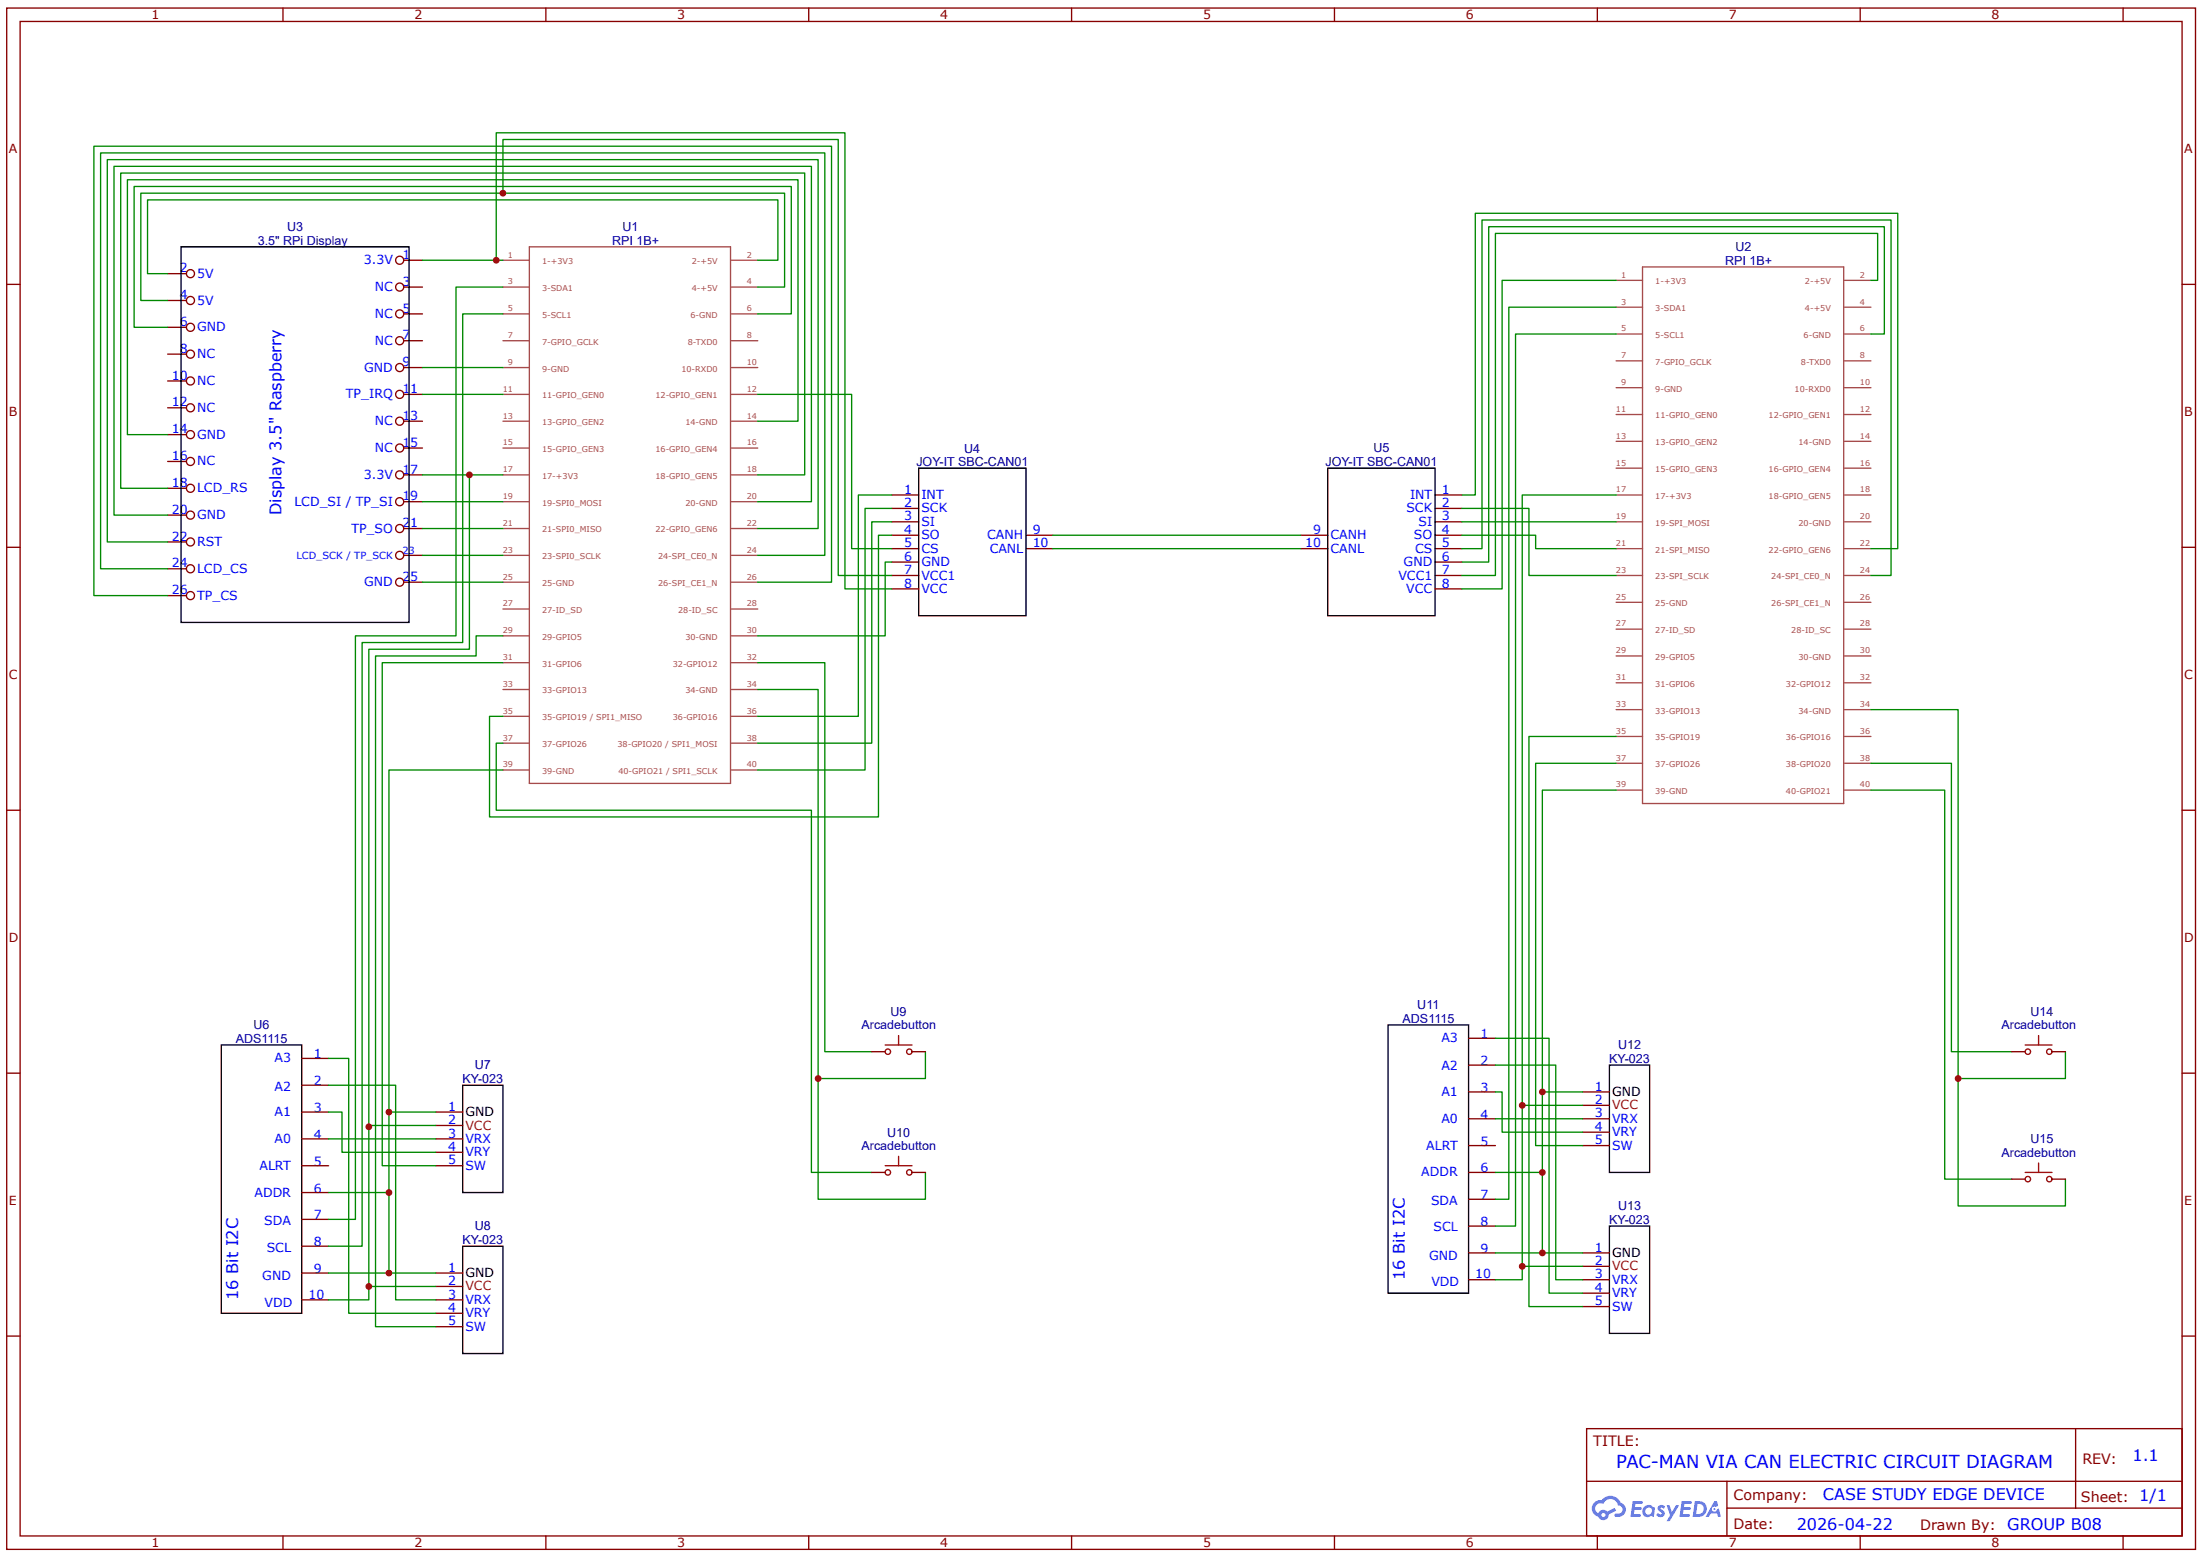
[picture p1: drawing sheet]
<svg xmlns="http://www.w3.org/2000/svg" width="297mm" height="210mm" viewBox="0 0 297 210" stroke-linecap="round" stroke-linejoin="round" font-family="sans-serif">
<g fill="none" stroke="#800" stroke-width=".18">
<path d="M.9 1.1h295.5v208h-295.5zM2.7 2.9h291.9v204.4h-291.9zM38.2 1.1v1.8M73.7 1.1v1.8M109.2 1.1v1.8M144.7 1.1v1.8M180.2 1.1v1.8M215.6 1.1v1.8M251.1 1.1v1.8M286.6 1.1v1.8M.9 38.4h1.8M294.6 38.4h1.8"/>
<path d="M.9 73.9h1.8M294.6 73.9h1.8M.9 109.4h1.8M294.6 109.4h1.8M.9 144.9h1.8M294.6 144.9h1.8M.9 180.3h1.8M214.2 192.8h80.4v14.5h-80.4zM214.2 199.9h80.3M233.1 199.9v7.3M280.2 192.8v10.8M294.6 180.3h1.8"/>
<path d="M38.2 207.3v1.8M73.7 207.3v1.8M109.2 207.3v1.8M144.7 207.3v1.8M180.2 207.3v1.8M215.6 207.3v1.8M233.1 203.6h61.4M251.1 207.3v1.8M286.6 207.3v1.8"/>
</g>
<g fill="#58f">
<path d="M223.9 203.2l.4-.1 .3 .1 .2 .2-.2 .3a.24 .24 0 0 0-.2-.2 .24 .24 0 0 0-.2 .1 .87 .87 0 0 1 .5 .9 .68 .68 0 0 1-1.1 0l.2-.3 .4 .2 .2-.1a.9 .9 0 0 1-.6-.9z"/>
<path d="M225 203.2h.4l.3 .9 .6-.9h.4l-1.3 2.1h-.4l.5-.8z"/>
<path d="M220.4 202.6l1.3 .1 .1 .1-.2 .2h-.8l-.1 .4h.8l.1 .2-.1 .2h-.8l-.1 .6h.7h.2v.3h-1.4z"/>
<path d="M227 202.6l1.4 .1v.1l-.2 .2h-.8l-.1 .4h.8l.2 .2-.2 .2h-.8l-.1 .6h.8h.1v.3h-1.4z"/>
<path d="M231.4 202.6h.4l.2 .7-.3 .1a.35 .35 0 0 0-.6 .2 .35 .35 0 0 0 .3 .4 .35 .35 0 0 0 .4-.3l.2-.1 .3 1.1h-.4l-.1-.4h-.8l-.3 .4h-.4z"/>
<path d="M228.8 202.6l-.3 2.1h.7a1.08 1.08 0 0 0 1.2-1 1.08 1.08 0 0 0-1.2-1.1zM229.2 203a.73 .73 0 0 1 .8 .8 .73 .73 0 0 1-1 .6z"/>
<path d="M222 203.3a.79 .79 0 0 0-.2 1.2 .79 .79 0 0 0 1.2 .1l.3 .1 .1-1.1v-.1l-.3-.1a.72 .72 0 0 0-1.1-.1zM222.3 203.6a.47 .47 0 0 1 .7 .3 .47 .47 0 0 1-.6 .5 .47 .47 0 0 1-.1-.8z"/>
<path d="M215.2 202.8a1.13 1.13 0 0 0 .6 1.9 .72 .72 0 0 0 .8 .5 .72 .72 0 0 0 .6-.8l1-.5-.2-.4-1 .5a.73 .73 0 0 0-1.2 .3 .71 .71 0 0 1-.4-1 .71 .71 0 0 1 1.1-.3 1.06 1.06 0 0 1 1-.7 1.06 1.06 0 0 1 1 .9 .58 .58 0 0 1 .5 .8 .58 .58 0 0 1-.8 .3l-.2 .1v.3a1.01 1.01 0 0 0 1.4-.5 1.01 1.01 0 0 0-.6-1.4 1.49 1.49 0 0 0-2.6-.3 1.19 1.19 0 0 0-1 .3zM216.2 204.5a.28 .28 0 0 1 .5 0 .28 .28 0 0 1-.5 0z"/>
<circle cx="231.5" cy="203.7" r=".13"/>
</g>
<g fill="none" stroke="#a54b4b" stroke-width=".18">
<path d="M67.9 35.1h3.6M67.9 38.7h3.6M71.5 33.3h27.1v72.4h-27.1zM98.7 35.1h3.6M98.7 38.7h3.6M218.2 37.8h3.5M221.7 36h27.2v72.5h-27.2zM249 37.8h3.6M67.9 42.4h3.6M67.9 46h3.6M67.9 49.6h3.6M67.9 53.2h3.6"/>
<path d="M67.9 56.9h3.6M98.7 42.4h3.6M98.7 46h3.6M98.7 49.6h3.6M98.7 53.2h3.6M98.7 56.9h3.6M218.2 41.5h3.5M218.2 45.1h3.5M218.2 48.7h3.5M218.2 52.3h3.5M218.2 55.9h3.5M218.2 59.6h3.5"/>
<path d="M249 41.5h3.6M249 45.1h3.6M249 48.7h3.6M249 52.3h3.6M249 55.9h3.6M249 59.6h3.6M67.9 60.5h3.6M67.9 64.1h3.6M67.9 67.7h3.6M67.9 71.3h3.6M67.9 75h3.6M67.9 78.6h3.6"/>
<path d="M98.7 60.5h3.6M98.7 64.1h3.6M98.7 67.7h3.6M98.7 71.3h3.6M98.7 75h3.6M98.7 78.6h3.6M218.2 63.2h3.5M218.2 66.8h3.5M218.2 70.4h3.5M218.2 74.1h3.5M218.2 77.7h3.5M249 63.2h3.6"/>
<path d="M249 66.8h3.6M249 70.4h3.6M249 74.1h3.6M249 77.7h3.6M67.9 82.2h3.6M67.9 85.8h3.6M67.9 89.4h3.6M67.9 93.1h3.6M67.9 96.7h3.6M98.7 82.2h3.6M98.7 85.8h3.6M98.7 89.4h3.6"/>
<path d="M98.7 93.1h3.6M98.7 96.7h3.6M218.2 81.3h3.5M218.2 84.9h3.5M218.2 88.5h3.5M218.2 92.2h3.5M218.2 95.8h3.5M218.2 99.4h3.5M249 81.3h3.6M249 84.9h3.6M249 88.5h3.6M249 92.2h3.6"/>
<path d="M249 95.8h3.6M249 99.4h3.6M67.9 100.3h3.6M67.9 103.9h3.6M98.7 100.3h3.6M98.7 103.9h3.6M218.2 103h3.5M218.2 106.6h3.5M249 103h3.6M249 106.6h3.6"/>
</g>
<path d="M24.4 33.3h30.8v50.7h-30.8zM124 63.2h14.5v19.9h-14.5zM179.3 63.2h14.4v19.9h-14.4zM187.4 138.3h10.9v36.2h-10.9zM29.9 141h10.8v36.3h-10.8zM62.5 146.5h5.4v14.5h-5.4zM217.3 143.8h5.4v14.5h-5.4zM62.5 168.2h5.4v14.5h-5.4zM217.3 165.5h5.4v14.5h-5.4z" fill="none" stroke="#000" stroke-width=".18"/>
<g fill="none" stroke="#800" stroke-width=".18">
<path d="M22.6 36.9h2.6M54.5 35.1h2.5M54.5 38.7h2.5M22.6 40.6h2.6M22.6 44.2h2.6M22.6 47.8h2.6M22.6 51.4h2.6M22.6 55h2.6M22.6 58.7h2.6M54.5 42.4h2.5M54.5 46h2.5M54.5 49.6h2.5"/>
<path d="M54.5 53.2h2.5M54.5 56.9h2.5M22.6 62.3h2.6M22.6 65.9h2.6M22.6 69.5h2.6M22.6 73.2h2.6M22.6 76.8h2.6M54.5 60.5h2.5M54.5 64.1h2.5M54.5 67.7h2.5M54.5 71.3h2.5M54.5 75h2.5"/>
<path d="M54.5 78.6h2.5M120.4 66.8h3.6M120.4 68.6h3.6M120.4 70.4h3.6M120.4 72.2h3.6M120.4 74.1h3.6M120.4 75.9h3.6M120.4 77.7h3.6M120.4 79.5h3.6M138.5 72.2h3.6M138.5 74.1h3.6M175.6 72.2h3.7"/>
<path d="M175.6 74.1h3.7M193.7 66.8h3.7M193.7 68.6h3.7M193.7 70.4h3.7M193.7 72.2h3.7M193.7 74.1h3.7M193.7 75.9h3.7M193.7 77.7h3.7M193.7 79.5h3.7M22.6 80.4h2.6M40.7 142.9h3.7M40.7 146.5h3.7"/>
<path d="M40.7 150.1h3.7M40.7 153.7h3.7M40.7 157.3h3.7M58.8 150.1h3.7M58.8 153.7h3.7M58.8 157.3h3.7M58.8 151.9h3.7M58.8 155.5h3.7M117.7 158.3h1.8M117.7 142h1.8M123.1 158.3h1.8M123.1 142h1.8"/>
<path d="M198.3 140.1h3.6M198.3 143.8h3.6M198.3 147.4h3.6M198.3 151h3.6M198.3 154.6h3.6M198.3 158.3h3.6M213.7 147.4h3.6M213.7 151h3.6M213.7 154.6h3.6M213.7 149.2h3.6M213.7 152.8h3.6M271.6 142h1.8"/>
<path d="M271.6 159.2h1.8M277 142h1.8M277 159.2h1.8M40.7 161h3.7M40.7 164.6h3.7M40.7 168.2h3.7M40.7 171.8h3.7M40.7 175.5h3.7M58.8 171.8h3.7M58.8 175.5h3.7M58.8 173.6h3.7M58.8 177.3h3.7"/>
<path d="M58.8 179.1h3.7M198.3 161.9h3.6M198.3 165.5h3.6M198.3 169.1h3.6M198.3 172.7h3.6M213.7 169.1h3.6M213.7 172.7h3.6M213.7 170.9h3.6M213.7 174.5h3.6M213.7 176.4h3.6"/>
<circle cx="25.7" cy="36.9" r=".54"/>
<circle cx="54" cy="35.1" r=".54"/>
<circle cx="54" cy="38.7" r=".54"/>
<circle cx="25.7" cy="55" r=".54"/>
<circle cx="25.7" cy="58.7" r=".54"/>
<circle cx="25.7" cy="40.6" r=".54"/>
<circle cx="25.7" cy="44.2" r=".54"/>
<circle cx="25.7" cy="51.4" r=".54"/>
<circle cx="25.7" cy="47.8" r=".54"/>
<circle cx="54" cy="53.2" r=".54"/>
<circle cx="54" cy="56.9" r=".54"/>
<circle cx="54" cy="49.6" r=".54"/>
<circle cx="54" cy="42.4" r=".54"/>
<circle cx="54" cy="46" r=".54"/>
<circle cx="25.7" cy="73.2" r=".54"/>
<circle cx="25.7" cy="65.9" r=".54"/>
<circle cx="25.7" cy="76.8" r=".54"/>
<circle cx="25.7" cy="69.5" r=".54"/>
<circle cx="25.7" cy="62.3" r=".54"/>
<circle cx="54" cy="78.6" r=".54"/>
<circle cx="54" cy="75" r=".54"/>
<circle cx="54" cy="71.3" r=".54"/>
<circle cx="54" cy="60.5" r=".54"/>
<circle cx="54" cy="67.7" r=".54"/>
<circle cx="54" cy="64.1" r=".54"/>
<circle cx="25.7" cy="80.4" r=".54"/>
</g>
<g fill="none" stroke="#080" stroke-width=".18">
<path d="M57 35.1h10.9M67 35.1v-17.2h47.1v61.6h6.3M67.9 38.7h-6.3v47.1h-13.6v78.8h-3.6M67.9 26.1v-7.3h45.3v58.9h7.2M102.3 38.7h3.6v-12.6h-86.9v14.5h3.6M102.3 35.1h2.7v-8.1h-85.1v9.9h2.7M218.2 37.8h-15.4v41.7h-5.4M252.6 37.8h.9v-6.3h-51.6v46.2h-4.5M57 49.6h10.9M57 53.2h10.9M67.9 42.4h-5.4v44.3h-13.6v81.5h-4.5M102.3 42.4h4.5v-17.2h-88.7v19h4.5"/>
<path d="M102.3 56.9h5.4v-32.6h-90.5v34.4h5.4M102.3 53.2h12.7v20.9h5.4M218.2 41.5h-14.5v120.4h-1.8M218.2 45.1h-13.6v120.4h-2.7M252.6 45.1h1.8v-14.5h-53.4v45.3h-3.6M57 64.1h10.9M57 78.6h10.9M57 67.7h10.9M57 71.3h10.9M57 75h10.9M63.4 64.1v23.5h-13.6v87.9h-5.4M102.3 67.7h7.2v-45.2h-94.1v47h7.2"/>
<path d="M102.3 64.1h6.3v-40.7h-92.3v42.5h6.3M102.3 71.3h8.1v-49.8h-95.9v51.7h8.1M102.3 75h9.1v-54.4h-97.8v56.2h9M102.3 78.6h10v-58.9h-99.6v60.7h9.9M120.4 75.9h-.9v9.9h-17.2M120.4 66.8h-4.5v29.9h-13.6M120.4 68.6h-3.6v35.3h-14.5M120.4 72.2h-1.8v38.1h-52.5v-13.6h1.8M120.4 70.4h-2.7v29.9h-15.4M142.1 72.2h33.5M142.1 74.1h33.5M197.4 68.6h9v9.1h11.8"/>
<path d="M197.4 72.2h9.9v1.9h10.9M197.4 74.1h2.7v-44.4h55.2v48h-2.7M197.4 66.8h1.8v-38h57v45.3h-3.6M197.4 70.4h20.8M218.2 66.8h-12.7v105.9h-3.6M67.9 85.8h-3.6v2.7h-13.6v90.6h8.1M67.9 89.4h-16.3v67.9h7.2M102.3 93.1h8.1v52.5M102.3 89.4h9.1v52.6h6.3M218.2 99.4h-11.8v77h7.3M252.6 95.8h11.8v49.8M67.9 103.9h-15.4v67.9h-8.1"/>
<path d="M67.9 100.3h-.9v9.1h42.5v48.9h8.2M218.2 106.6h-10v62.5h-6.3M218.2 103h-10.9v51.6h6.4M252.6 103h10.8v39h8.2M252.6 106.6h9.9v52.6h9.1M44.4 150.1h1.8v5.4h12.6M44.4 146.5h9v29h5.4M44.4 142.9h2.7v34.4h11.7M44.4 153.7h14.4M52.5 150.1h6.3M58.8 151.9h-9v.2M124.9 142v3.6h-14.5v16.3h14.5v-3.6"/>
<path d="M201.9 147.4h.9v5.4h10.9M201.9 143.8h8.1v28.9h3.7M201.9 140.1h7.2v34.4h4.6M201.9 151h11.8M201.9 158.3h6.3M205.5 149.2h8.2M208.2 147.4h5.5M278.8 142v3.6h-14.4v17.2h14.4v-3.6M44.4 161h8.1M49.8 173.6h9M52.5 171.8h6.3M205.5 170.9h8.2"/>
<path d="M208.2 169.1h5.5"/>
</g>
<g fill="none" stroke="#a00000" stroke-width=".18">
<path d="M121.3 139.8v1.2M275.2 139.8v1.2M119.5 141h3.6M119.5 157.3h3.6M121.3 156.1v1.2M273.4 141h3.6M273.4 158.3h3.6M275.2 157v1.3"/>
<circle cx="119.9" cy="142" r=".36"/>
<circle cx="119.9" cy="158.3" r=".36"/>
<circle cx="122.8" cy="142" r=".36"/>
<circle cx="122.8" cy="158.3" r=".36"/>
<circle cx="273.8" cy="159.2" r=".36"/>
<circle cx="273.8" cy="142" r=".36"/>
<circle cx="276.7" cy="159.2" r=".36"/>
<circle cx="276.7" cy="142" r=".36"/>
</g>
<g fill="#c00">
<circle cx="63.4" cy="64.1" r=".45"/>
<circle cx="52.5" cy="171.8" r=".45"/>
<circle cx="67" cy="35.1" r=".45"/>
<circle cx="110.4" cy="145.6" r=".45"/>
<circle cx="205.5" cy="149.2" r=".45"/>
<circle cx="205.5" cy="170.9" r=".45"/>
<circle cx="208.2" cy="169.1" r=".45"/>
<circle cx="208.2" cy="147.4" r=".45"/>
<circle cx="52.5" cy="150.1" r=".45"/>
<circle cx="49.8" cy="152.1" r=".45"/>
<circle cx="49.8" cy="173.6" r=".45"/>
<circle cx="264.4" cy="145.6" r=".45"/>
<circle cx="52.5" cy="161" r=".45"/>
<circle cx="208.2" cy="158.3" r=".45"/>
<circle cx="67.9" cy="26.1" r=".45"/>
</g>
<text font-size="2.4" fill="#00f" x="218.2" y="198.1">PAC-MAN VIA CAN ELECTRIC CIRCUIT DIAGRAM</text>
<g font-size="2.2" fill="#00f">
<text x="38" y="69.5" transform="rotate(-90 38 69.5)">Display 3.5&quot; Raspberry</text>
<text x="189.7" y="172.7" transform="rotate(-90 189.7 172.7)">16 Bit I2C</text>
<text x="32.1" y="175.5" transform="rotate(-90 32.1 175.5)">16 Bit I2C</text>
<text x="287.9" y="197.2">1.1</text>
<text x="246.1" y="202.5">CASE STUDY EDGE DEVICE</text>
<text x="242.6" y="206.5">2026-04-22</text>
<text x="271" y="206.5">GROUP B08</text>
</g>
<g font-size="1.9" fill="#800">
<text x="215.1" y="195.2">TITLE:</text>
<text x="281.1" y="197.6">REV:</text>
<text x="234" y="202.5">Company:</text>
<text x="280.9" y="202.8">Sheet: 1/1</text>
<text x="234" y="206.4">Date:</text>
<text x="259.2" y="206.5">Drawn By:</text>
</g>
<g font-size="1.7" fill="#800">
<text x="20.5" y="2.6">1</text>
<text x="55.9" y="2.6">2</text>
<text x="91.4" y="2.6">3</text>
<text x="126.9" y="2.6">4</text>
<text x="162.4" y="2.6">5</text>
<text x="197.9" y="2.6">6</text>
<text x="233.4" y="2.6">7</text>
<text x="268.9" y="2.6">8</text>
<text x="1.2" y="20.6">A</text>
<text x="294.9" y="20.6">A</text>
<text x="1.2" y="56.1">B</text>
<text x="294.9" y="56.1">B</text>
<text x="1.2" y="91.6">C</text>
<text x="294.9" y="91.6">C</text>
<text x="1.2" y="127.1">D</text>
<text x="294.9" y="127.1">D</text>
<text x="1.2" y="162.6">E</text>
<text x="294.9" y="162.6">E</text>
<text x="20.5" y="208.9">1</text>
<text x="55.9" y="208.9">2</text>
<text x="91.4" y="208.9">3</text>
<text x="126.9" y="208.9">4</text>
<text x="162.4" y="208.9">5</text>
<text x="197.9" y="208.9">6</text>
<text x="233.4" y="208.9">7</text>
<text x="268.9" y="208.9">8</text>
</g>
<g font-size="1.7" fill="#000080">
<text x="34.8" y="33.1">3.5&quot; RPi Display</text>
<text x="38.8" y="31.2">U3</text>
<text x="82.6" y="33">RPI 1B+</text>
<text x="84" y="31.2">U1</text>
<text x="232.9" y="35.7">RPI 1B+</text>
<text x="234.3" y="33.9">U2</text>
<text x="123.7" y="62.9">JOY-IT SBC-CAN01</text>
<text x="130.2" y="61.1">U4</text>
<text x="178.9" y="62.9">JOY-IT SBC-CAN01</text>
<text x="185.4" y="61.1">U5</text>
<text x="120.2" y="137.1">U9</text>
<text x="191.3" y="136.2">U11</text>
<text x="274.1" y="137.1">U14</text>
<text x="31.8" y="140.7">ADS1115</text>
<text x="34.2" y="138.9">U6</text>
<text x="116.3" y="138.9">Arcadebutton</text>
<text x="189.4" y="138">ADS1115</text>
<text x="217.3" y="143.5">KY-023</text>
<text x="218.4" y="141.6">U12</text>
<text x="270.2" y="138.9">Arcadebutton</text>
<text x="62.4" y="146.2">KY-023</text>
<text x="64.1" y="144.4">U7</text>
<text x="116.3" y="155.2">Arcadebutton</text>
<text x="119.8" y="153.4">U10</text>
<text x="274.1" y="154.3">U15</text>
<text x="270.2" y="156.1">Arcadebutton</text>
<text x="62.4" y="167.9">KY-023</text>
<text x="64.1" y="166.1">U8</text>
<text x="217.3" y="165.2">KY-023</text>
<text x="218.4" y="163.4">U13</text>
</g>
<g font-size="1.7" fill="#00f">
<text x="49.1" y="35.7">3.3V</text>
<text x="54.3" y="34.9">1</text>
<text x="24.3" y="36.8">2</text>
<text x="24.3" y="40.4">4</text>
<text x="26.6" y="37.5">5V</text>
<text x="26.6" y="41.1">5V</text>
<text x="50.6" y="39.3">NC</text>
<text x="54.3" y="38.6">3</text>
<text x="24.3" y="44">6</text>
<text x="24.3" y="47.6">8</text>
<text x="26.6" y="44.7">GND</text>
<text x="50.6" y="42.9">NC</text>
<text x="50.6" y="46.5">NC</text>
<text x="54.3" y="42.2">5</text>
<text x="54.3" y="45.8">7</text>
<text x="23.2" y="51.2">10</text>
<text x="26.6" y="48.3">NC</text>
<text x="26.6" y="52">NC</text>
<text x="46.7" y="53.8">TP_IRQ</text>
<text x="49.2" y="50.2">GND</text>
<text x="54.3" y="49.4">9</text>
<text x="54.3" y="53.1">1</text>
<text x="55.4" y="53.1">1</text>
<text x="23.2" y="54.9">12</text>
<text x="23.2" y="58.5">14</text>
<text x="26.6" y="55.6">NC</text>
<text x="26.6" y="59.2">GND</text>
<text x="50.6" y="57.4">NC</text>
<text x="54.3" y="56.7">1</text>
<text x="55.4" y="56.7">3</text>
<text x="23.2" y="62.1">16</text>
<text x="23.2" y="65.7">18</text>
<text x="26.6" y="62.8">NC</text>
<text x="49.1" y="64.6">3.3V</text>
<text x="50.6" y="61">NC</text>
<text x="54.3" y="60.3">1</text>
<text x="54.3" y="63.9">1</text>
<text x="55.4" y="60.3">5</text>
<text x="55.4" y="63.9">7</text>
<text x="23.2" y="69.3">20</text>
<text x="26.6" y="66.5">LCD_RS</text>
<text x="26.6" y="70.1">GND</text>
<text x="39.8" y="68.3">LCD_SI / TP_SI</text>
<text x="47.4" y="71.9">TP_SO</text>
<text x="54.3" y="67.5">1</text>
<text x="54.3" y="71.2">2</text>
<text x="55.4" y="67.5">9</text>
<text x="55.4" y="71.2">1</text>
<text x="122" y="66.6">1</text>
<text x="122" y="68.4">2</text>
<text x="122" y="70.3">3</text>
<text x="124.4" y="67.4">INT</text>
<text x="124.4" y="69.2">SCK</text>
<text x="124.4" y="71">SI</text>
<text x="189.9" y="69.2">SCK</text>
<text x="190.4" y="67.4">INT</text>
<text x="191.5" y="71">SI</text>
<text x="194.6" y="66.6">1</text>
<text x="194.6" y="68.4">2</text>
<text x="194.6" y="70.3">3</text>
<text x="23.2" y="73">22</text>
<text x="23.2" y="76.6">24</text>
<text x="26.6" y="73.7">RST</text>
<text x="26.6" y="77.3">LCD_CS</text>
<text x="122" y="72.1">4</text>
<text x="122" y="73.9">5</text>
<text x="122" y="75.7">6</text>
<text x="122" y="77.5">7</text>
<text x="124.4" y="72.8">SO</text>
<text x="124.4" y="74.6">CS</text>
<text x="124.4" y="76.4">GND</text>
<text x="133.3" y="72.8">CANH</text>
<text x="133.6" y="74.6">CANL</text>
<text x="139.4" y="72.1">9</text>
<text x="139.4" y="73.9">10</text>
<text x="176.2" y="73.9">10</text>
<text x="177.3" y="72.1">9</text>
<text x="179.6" y="72.8">CANH</text>
<text x="179.6" y="74.6">CANL</text>
<text x="189.5" y="76.4">GND</text>
<text x="190.9" y="72.8">SO</text>
<text x="191" y="74.6">CS</text>
<text x="194.6" y="72.1">4</text>
<text x="194.6" y="73.9">5</text>
<text x="194.6" y="75.7">6</text>
<text x="194.6" y="77.5">7</text>
<text x="23.2" y="80.2">26</text>
<text x="26.6" y="80.9">TP_CS</text>
<text x="49.2" y="79.1">GND</text>
<text x="54.3" y="78.4">2</text>
<text x="55.4" y="78.4">5</text>
<text x="122" y="79.3">8</text>
<text x="124.4" y="78.2">VCC1</text>
<text x="124.4" y="80">VCC</text>
<text x="188.8" y="78.2">VCC1</text>
<text x="189.9" y="80">VCC</text>
<text x="194.6" y="79.3">8</text>
<text x="37.1" y="143.4">A3</text>
<text x="42.4" y="142.9">1</text>
<text x="194.6" y="140.7">A3</text>
<text x="199.9" y="140.1">1</text>
<text x="199.9" y="143.8">2</text>
<text x="37.1" y="147.2">A2</text>
<text x="42.4" y="146.5">2</text>
<text x="60.5" y="149.9">1</text>
<text x="194.6" y="144.5">A2</text>
<text x="194.6" y="147.9">A1</text>
<text x="199.9" y="147.4">3</text>
<text x="215.3" y="147.2">1</text>
<text x="215.3" y="149">2</text>
<text x="37.1" y="150.6">A1</text>
<text x="37.1" y="154.3">A0</text>
<text x="42.4" y="150.1">3</text>
<text x="42.4" y="153.7">4</text>
<text x="60.5" y="151.7">2</text>
<text x="60.5" y="153.5">3</text>
<text x="60.5" y="155.4">4</text>
<text x="62.8" y="154.3">VRX</text>
<text x="192.6" y="155.2">ALRT</text>
<text x="194.6" y="151.6">A0</text>
<text x="199.9" y="151">4</text>
<text x="199.9" y="154.6">5</text>
<text x="215.3" y="150.8">3</text>
<text x="215.3" y="152.6">4</text>
<text x="215.3" y="154.4">5</text>
<text x="217.6" y="151.6">VRX</text>
<text x="217.6" y="153.4">VRY</text>
<text x="217.6" y="155.2">SW</text>
<text x="34.4" y="161.5">ADDR</text>
<text x="35" y="157.9">ALRT</text>
<text x="42.4" y="157.3">5</text>
<text x="42.4" y="161">6</text>
<text x="60.5" y="157.2">5</text>
<text x="62.8" y="156.1">VRY</text>
<text x="62.8" y="157.9">SW</text>
<text x="191.9" y="158.8">ADDR</text>
<text x="199.9" y="158.3">6</text>
<text x="199.9" y="161.9">7</text>
<text x="35.7" y="165.3">SDA</text>
<text x="42.4" y="164.6">7</text>
<text x="193.2" y="162.6">SDA</text>
<text x="193.5" y="166.2">SCL</text>
<text x="199.9" y="165.5">8</text>
<text x="35.4" y="172.7">GND</text>
<text x="36" y="168.9">SCL</text>
<text x="42.4" y="168.2">8</text>
<text x="42.4" y="171.8">9</text>
<text x="60.5" y="171.6">1</text>
<text x="60.5" y="173.5">2</text>
<text x="192.9" y="170">GND</text>
<text x="193.2" y="173.6">VDD</text>
<text x="199.2" y="172.6">10</text>
<text x="199.9" y="169.1">9</text>
<text x="215.3" y="168.9">1</text>
<text x="215.3" y="170.7">2</text>
<text x="215.3" y="172.6">3</text>
<text x="217.6" y="173.3">VRX</text>
<text x="35.7" y="176.4">VDD</text>
<text x="41.6" y="175.3">10</text>
<text x="60.5" y="175.3">3</text>
<text x="60.5" y="177.1">4</text>
<text x="60.5" y="178.9">5</text>
<text x="62.8" y="176">VRX</text>
<text x="62.8" y="177.8">VRY</text>
<text x="62.8" y="179.6">SW</text>
<text x="215.3" y="174.4">4</text>
<text x="215.3" y="176.2">5</text>
<text x="217.6" y="175.1">VRY</text>
<text x="217.6" y="176.9">SW</text>
</g>
<g font-size="1.7">
<text x="217.6" y="147.9">GND</text>
<text x="62.8" y="150.6">GND</text>
<text x="62.8" y="172.4">GND</text>
<text x="217.6" y="169.7">GND</text>
</g>
<g font-size="1.7" fill="#f00">
<text x="217.6" y="149.7">VCC</text>
<text x="62.8" y="152.5">VCC</text>
<text x="217.6" y="171.5">VCC</text>
<text x="62.8" y="174.2">VCC</text>
</g>
<g font-size="1.3" fill="#00f">
<text x="40" y="75.5">LCD_SCK / TP_SCK</text>
<text x="54.3" y="74.8">23</text>
</g>
<g font-size="1.1" fill="#a54b4b">
<text x="68.6" y="34.8">1</text>
<text x="73.2" y="35.7">1-+3V3</text>
<text x="93.4" y="35.7">2-+5V</text>
<text x="100.8" y="34.8">2</text>
<text x="68.6" y="38.4">3</text>
<text x="73.2" y="39.3">3-SDA1</text>
<text x="93.4" y="39.3">4-+5V</text>
<text x="100.8" y="38.4">4</text>
<text x="218.9" y="37.5">1</text>
<text x="218.9" y="41.1">3</text>
<text x="223.5" y="38.4">1-+3V3</text>
<text x="223.5" y="42">3-SDA1</text>
<text x="243.7" y="38.4">2-+5V</text>
<text x="243.7" y="42">4-+5V</text>
<text x="251.1" y="37.5">2</text>
<text x="251.1" y="41.1">4</text>
<text x="68.6" y="42">5</text>
<text x="68.6" y="45.6">7</text>
<text x="73.2" y="42.9">5-SCL1</text>
<text x="73.2" y="46.5">7-GPIO_GCLK</text>
<text x="92.8" y="46.5">8-TXD0</text>
<text x="93.2" y="42.9">6-GND</text>
<text x="100.8" y="42">6</text>
<text x="100.8" y="45.6">8</text>
<text x="218.9" y="44.7">5</text>
<text x="223.5" y="45.6">5-SCL1</text>
<text x="243.5" y="45.6">6-GND</text>
<text x="251.1" y="44.7">6</text>
<text x="67.9" y="52.9">11</text>
<text x="68.6" y="49.3">9</text>
<text x="73.2" y="50.1">9-GND</text>
<text x="73.2" y="53.8">11-GPIO_GEN0</text>
<text x="88.5" y="53.8">12-GPIO_GEN1</text>
<text x="92" y="50.1">10-RXD0</text>
<text x="100.8" y="49.3">10</text>
<text x="100.8" y="52.9">12</text>
<text x="218.9" y="48.3">7</text>
<text x="218.9" y="52">9</text>
<text x="223.5" y="49.2">7-GPIO_GCLK</text>
<text x="223.5" y="52.9">9-GND</text>
<text x="242.3" y="52.9">10-RXD0</text>
<text x="243.1" y="49.2">8-TXD0</text>
<text x="251.1" y="48.3">8</text>
<text x="251.1" y="52">10</text>
<text x="67.9" y="56.5">13</text>
<text x="73.2" y="57.4">13-GPIO_GEN2</text>
<text x="92.5" y="57.4">14-GND</text>
<text x="100.8" y="56.5">14</text>
<text x="218.2" y="55.6">11</text>
<text x="218.2" y="59.2">13</text>
<text x="223.5" y="56.5">11-GPIO_GEN0</text>
<text x="238.8" y="56.5">12-GPIO_GEN1</text>
<text x="251.1" y="55.6">12</text>
<text x="251.1" y="59.2">14</text>
<text x="67.9" y="60.1">15</text>
<text x="67.9" y="63.7">17</text>
<text x="73.2" y="61">15-GPIO_GEN3</text>
<text x="73.2" y="64.6">17-+3V3</text>
<text x="88.5" y="61">16-GPIO_GEN4</text>
<text x="88.5" y="64.6">18-GPIO_GEN5</text>
<text x="100.8" y="60.1">16</text>
<text x="100.8" y="63.7">18</text>
<text x="218.2" y="62.8">15</text>
<text x="223.5" y="60.1">13-GPIO_GEN2</text>
<text x="223.5" y="63.7">15-GPIO_GEN3</text>
<text x="238.8" y="63.7">16-GPIO_GEN4</text>
<text x="242.8" y="60.1">14-GND</text>
<text x="251.1" y="62.8">16</text>
<text x="67.9" y="67.4">19</text>
<text x="67.9" y="71">21</text>
<text x="73.2" y="68.3">19-SPI0_MOSI</text>
<text x="73.2" y="71.9">21-SPI0_MISO</text>
<text x="88.5" y="71.9">22-GPIO_GEN6</text>
<text x="92.5" y="68.3">20-GND</text>
<text x="100.8" y="67.4">20</text>
<text x="100.8" y="71">22</text>
<text x="218.2" y="66.5">17</text>
<text x="218.2" y="70.1">19</text>
<text x="223.5" y="67.3">17-+3V3</text>
<text x="223.5" y="71">19-SPI_MOSI</text>
<text x="238.8" y="67.3">18-GPIO_GEN5</text>
<text x="242.8" y="71">20-GND</text>
<text x="251.1" y="66.5">18</text>
<text x="251.1" y="70.1">20</text>
<text x="67.9" y="74.6">23</text>
<text x="73.2" y="75.5">23-SPI0_SCLK</text>
<text x="88.8" y="75.5">24-SPI_CE0_N</text>
<text x="100.8" y="74.6">24</text>
<text x="218.2" y="73.7">21</text>
<text x="218.2" y="77.3">23</text>
<text x="223.5" y="74.6">21-SPI_MISO</text>
<text x="238.8" y="74.6">22-GPIO_GEN6</text>
<text x="251.1" y="73.7">22</text>
<text x="251.1" y="77.3">24</text>
<text x="67.9" y="78.2">25</text>
<text x="67.9" y="81.8">27</text>
<text x="73.2" y="79.1">25-GND</text>
<text x="73.2" y="82.7">27-ID_SD</text>
<text x="88.8" y="79.1">26-SPI_CE1_N</text>
<text x="91.6" y="82.7">28-ID_SC</text>
<text x="100.8" y="78.2">26</text>
<text x="100.8" y="81.8">28</text>
<text x="218.2" y="80.9">25</text>
<text x="223.5" y="78.2">23-SPI_SCLK</text>
<text x="223.5" y="81.8">25-GND</text>
<text x="239.1" y="78.2">24-SPI_CE0_N</text>
<text x="239.1" y="81.8">26-SPI_CE1_N</text>
<text x="251.1" y="80.9">26</text>
<text x="67.9" y="85.5">29</text>
<text x="67.9" y="89.1">31</text>
<text x="73.2" y="86.4">29-GPIO5</text>
<text x="73.2" y="90">31-GPIO6</text>
<text x="90.8" y="90">32-GPIO12</text>
<text x="92.5" y="86.4">30-GND</text>
<text x="100.8" y="85.5">30</text>
<text x="100.8" y="89.1">32</text>
<text x="218.2" y="84.6">27</text>
<text x="218.2" y="88.2">29</text>
<text x="223.5" y="85.5">27-ID_SD</text>
<text x="223.5" y="89.1">29-GPIO5</text>
<text x="241.8" y="85.5">28-ID_SC</text>
<text x="242.8" y="89.1">30-GND</text>
<text x="251.1" y="84.6">28</text>
<text x="251.1" y="88.2">30</text>
<text x="67.9" y="92.7">33</text>
<text x="73.2" y="93.6">33-GPIO13</text>
<text x="92.5" y="93.6">34-GND</text>
<text x="100.8" y="92.7">34</text>
<text x="218.2" y="91.8">31</text>
<text x="218.2" y="95.4">33</text>
<text x="223.5" y="92.7">31-GPIO6</text>
<text x="241.1" y="92.7">32-GPIO12</text>
<text x="251.1" y="91.8">32</text>
<text x="251.1" y="95.4">34</text>
<text x="67.9" y="96.3">35</text>
<text x="67.9" y="100">37</text>
<text x="73.2" y="97.2">35-GPIO19 / SPI1_MISO</text>
<text x="73.2" y="100.8">37-GPIO26</text>
<text x="83.4" y="100.8">38-GPIO20 / SPI1_MOSI</text>
<text x="90.8" y="97.2">36-GPIO16</text>
<text x="100.8" y="96.3">36</text>
<text x="100.8" y="100">38</text>
<text x="218.2" y="99">35</text>
<text x="223.5" y="96.3">33-GPIO13</text>
<text x="223.5" y="99.9">35-GPIO19</text>
<text x="241.1" y="99.9">36-GPIO16</text>
<text x="242.8" y="96.3">34-GND</text>
<text x="251.1" y="99">36</text>
<text x="67.9" y="103.6">39</text>
<text x="73.2" y="104.5">39-GND</text>
<text x="83.5" y="104.5">40-GPIO21 / SPI1_SCLK</text>
<text x="100.8" y="103.6">40</text>
<text x="218.2" y="102.7">37</text>
<text x="218.2" y="106.3">39</text>
<text x="223.5" y="103.6">37-GPIO26</text>
<text x="223.5" y="107.2">39-GND</text>
<text x="241.1" y="103.6">38-GPIO20</text>
<text x="241.1" y="107.2">40-GPIO21</text>
<text x="251.1" y="102.7">38</text>
<text x="251.1" y="106.3">40</text>
</g>
</svg>
